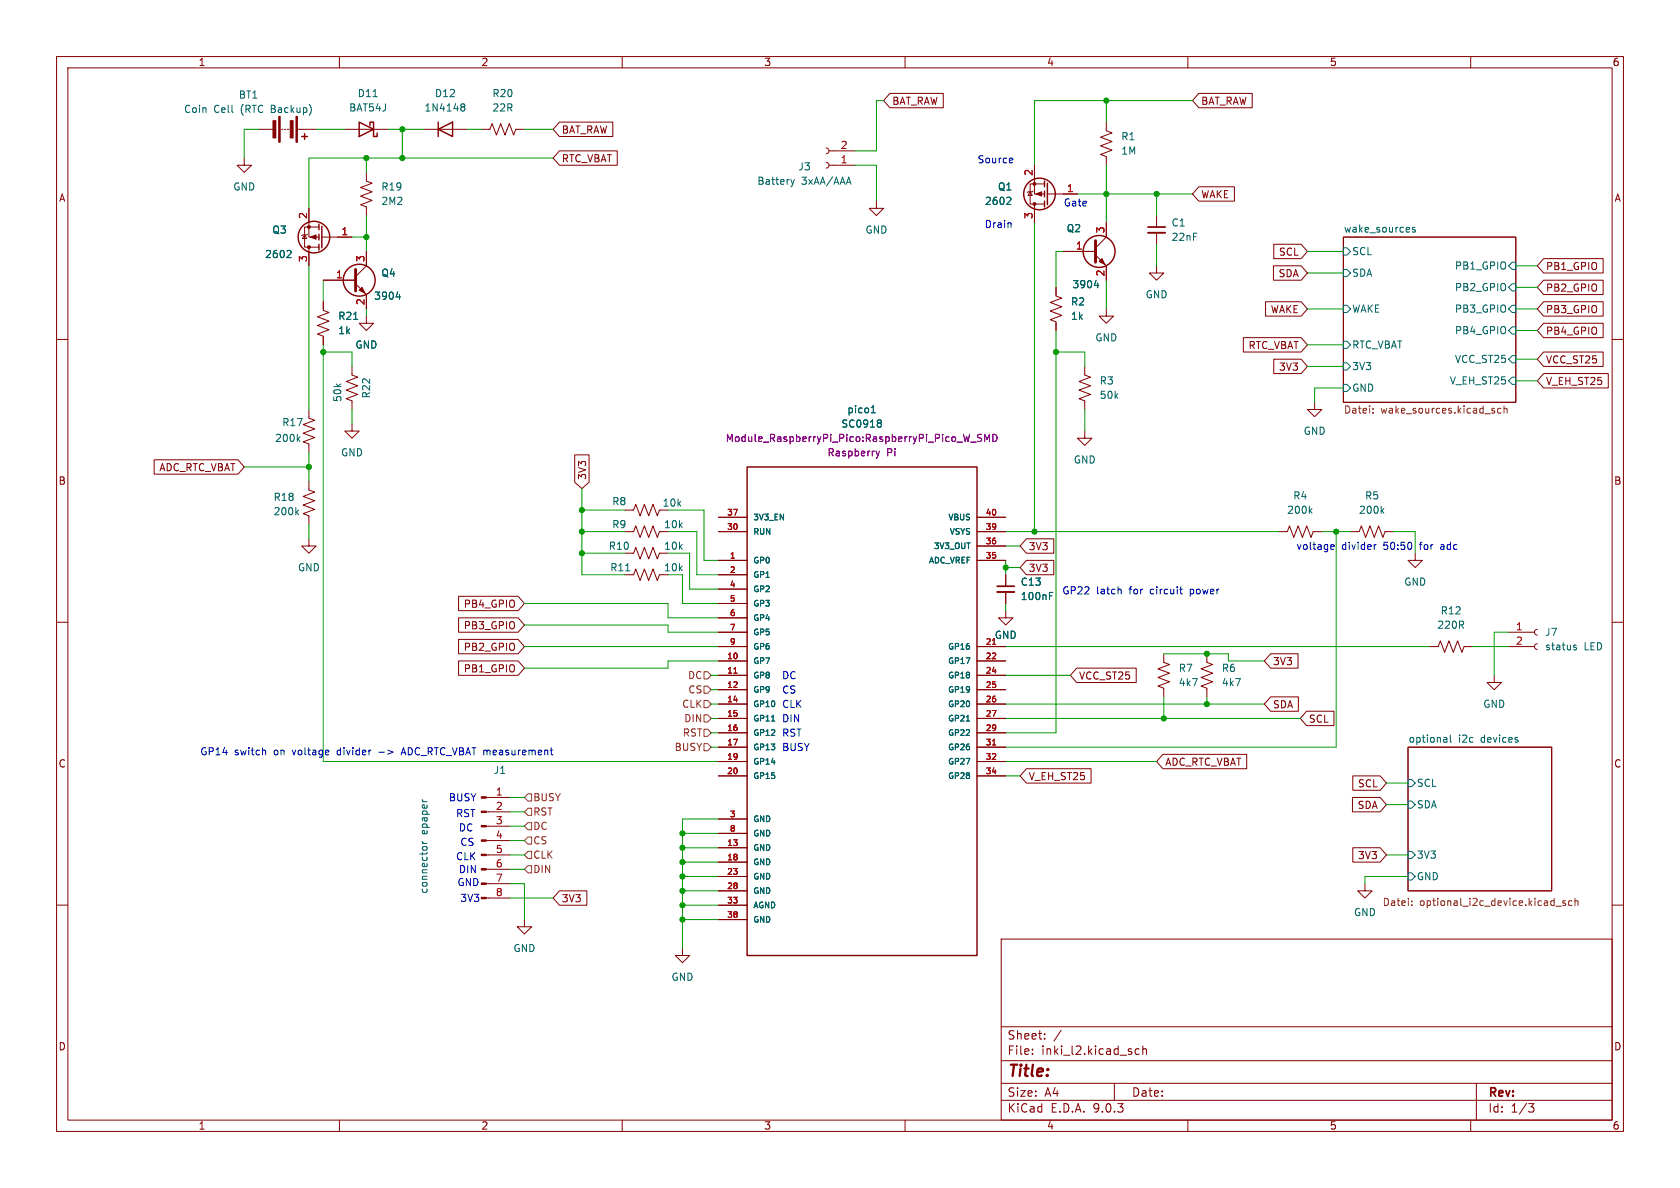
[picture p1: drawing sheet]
<svg xmlns="http://www.w3.org/2000/svg" width="297mm" height="210mm" viewBox="0 0 297 210" stroke-linecap="round" stroke-linejoin="round" font-family="sans-serif">
<g fill="none" stroke="#840000" stroke-width=".18">
<path d="M10 10h277v190h-277zM12 12h273v186h-273zM60 10v2M110 10v2M157.3 16.5h9.5v2.6h-9.5l-1.1-1.3zM160 10v2M210 10v2M211.9 16.5h9.5v2.6h-9.5l-1.1-1.3zM260 10v2M43.2 27.9v1.3h1.2l-1.2 1.3-1.3-1.3h1.3M45.7 22.9h2.6M49.8 22.9h.2"/>
<path d="M50.3 22.9h.2M50.8 22.9h.3M52.6 22.9h3.3M54.6 36.8v5.1h1.8M61 22.9h7.6M64.8 30.5v1.5l1 .4-2 .7 2 .8-2 .8 2 .7-2 .8 1 .4v1.5M74.9 22.9h7.6M85.1 22.9h1.5l.4-1.1 .8 2.1 .7-2.1 .8 2.1 .7-2.1 .8 2.1 .4-1h1.5M98.9 26.7h10.2v2.5h-10.2l-1.1-1.3zM98.9 21.6h9.4v2.5h-9.4l-1.1-1.2zM146 28.7l.4 .2 .2 .3-.2 .4-.4 .1M146 26.2l.4 .1 .2 .4-.2 .3-.4 .2"/>
<path d="M146.6 29.2h4.5M146.6 26.7h4.5M154.9 35.6v1.2h1.3l-1.3 1.3-1.2-1.3h1.2M182.1 33.9l.4 .6h-.8zM182.6 33.8l-.1 .1h-.8l-.1 .1M182.9 29.2v5.1h1.8M182.9 36.1v3.3M184.7 32.5h-2.6v3.6h2.6M185.2 34.3h5.3M195.6 21.6v1.5l1 .4-2 .8 2 .7-2 .8 2 .7-2 .8 1 .4v1.5M195.6 39.4v2.5l-1.9 1.9M204.5 38.1v2"/>
<path d="M211.9 33h6.3v2.6h-6.3l-1.1-1.3zM53.8 41.5l.4 .7h-.7zM54.4 41.4l-.2 .1h-.7l-.2 .2M54.6 43.7v3.3M56.4 40.1h-2.6v3.6h2.6M56.9 41.9h5.3M57.1 53.3v1.6l1.1 .3-2.1 .8 2.1 .8-2.1 .7 2.1 .8-2.1 .8 1 .3v1.6M57.1 49.5h5.8M62.9 50.2l1.9 1.9v2.5M64.8 55.9v1.3h1.2l-1.2 1.2-1.3-1.2h1.3M64.8 44.5v2.5l-1.9 1.9M186.7 50.8v1.5l1 .4-2 .8 2 .7-2 .8 2 .8-2 .7 1 .4v1.5"/>
<path d="M188 44.5h5.7M193.7 45.1l1.9 1.9v2.5M195.6 54.6v1.3h1.2l-1.2 1.3-1.3-1.3h1.3M204.5 47v1.3h1.2l-1.2 1.2-1.3-1.2h1.3M204.5 41.1v2.1M219.8 59.7h10.2l1.1 1.3-1.1 1.2h-10.2zM223.7 53.3h6.3l1.1 1.3-1.1 1.3h-6.3zM225.1 47h4.9l1.1 1.3-1.1 1.2h-4.9zM225.2 43.2h4.8l1.1 1.3-1.1 1.2h-4.8zM237.5 41.9h30.5v29.2h-30.5zM272.9 53.3h10.5v2.6h-10.5l-1.1-1.3zM272.9 49.5h10.5v2.6h-10.5l-1.1-1.3z"/>
<path d="M272.9 57.1h10.5v2.6h-10.5l-1.1-1.3zM272.9 45.7h10.5v2.6h-10.5l-1.1-1.3zM10 60h2M54.6 72.4v1.5l1 .4-2 .8 2 .7-2 .8 2 .7-2 .8 1 .4v1.5M62.2 64.8v1.5l1 .4-2 .7 2 .8-2 .8 2 .7-2 .8 1 .4v1.5M62.2 74.9v1.3h1.3l-1.3 1.3-1.2-1.3h1.2M191.8 64.8v1.5l1 .4-2 .7 2 .8-2 .8 2 .7-2 .8 1 .4v1.5M191.8 76.2v1.3h1.2l-1.2 1.2-1.3-1.2h1.3M225.2 63.5h4.8l1.1 1.3-1.1 1.2h-4.8zM232.4 71.1v1.3h1.3l-1.3 1.3-1.3-1.3h1.3M272.9 62.2h10.5v2.6h-10.5l-1.1-1.3zM272.9 66h11.4v2.6h-11.4l-1.1-1.3z"/>
<path d="M285 60h2M27.2 81.3h14.9l1.1 1.3-1.1 1.2h-14.9zM54.6 85.1v1.5l1 .4-2 .8 2 .7-2 .8 2 .7-2 .8 1 .4v1.5M54.6 95.3v1.2h1.3l-1.3 1.3-1.3-1.3h1.3M101.6 80.4h2.5v4.8l-1.2 1.2-1.3-1.2zM110.5 94h1.5l.4-1 .8 2 .7-2 .8 2 .7-2 .8 2 .4-1h1.5M110.5 90.2h1.5l.4-1 .8 2 .7-2 .8 2 .7-2 .8 2 .4-1h.2M110.5 97.8h1.5l.4-1 .8 2 .7-2 .8 2 .7-2 .8 2 .4-1h1.5M127 94h5.1M127 91.4h5.1M127 99.1h5.1M172.7 94h5.1"/>
<path d="M172.7 91.4h5.1M172.7 99.1h5.1M172.7 96.5h5.1M181.5 99.1h4.8v2.5h-4.8l-1.2-1.3zM181.5 95.2h4.8v2.6h-4.8l-1.2-1.3zM226.1 94h1.5l.4-1 .7 2 .8-2 .8 2 .7-2 .8 2 .4-1h1.5M238.8 94h1.5l.4-1 .7 2 .8-2 .8 2 .7-2 .8 2 .4-1h1.5M250.2 97.8v1.3h1.3l-1.3 1.2-1.3-1.2h1.3M10 110h2M81.1 105.4h10.5l1.1 1.3-1.1 1.3h-10.5zM81.1 113h10.5l1.1 1.3-1.1 1.3h-10.5zM81.1 109.2h10.5l1.1 1.3-1.1 1.3h-10.5z"/>
<path d="M81.1 116.8h10.5l1.1 1.3-1.1 1.3h-10.5zM110.5 101.6h1.5l.4-1 .8 2 .7-2 .8 2 .7-2 .8 2 .4-1h1.5M127 101.6h5.1M127 104.1h5.1M127 106.7h5.1M127 109.2h5.1M127 111.8h5.1M127 114.3h5.1M127 116.8h5.1M127 119.4h5.1M172.7 114.3h5.1M172.7 116.8h5.1"/>
<path d="M172.7 119.4h5.1M177.8 108v1.2h1.3l-1.3 1.3-1.3-1.3h1.3M177.8 101.6v2M177.8 104.6v2.1M190.3 118.1h10.6v2.6h-10.6l-1.1-1.3zM205.7 115.6v1.5l1.1 .4-2.1 .7 2.1 .8-2.1 .8 2.1 .7-2.1 .8 1 .4v1.5M213.4 115.6v1.5l1 .4-2.1 .7 2.1 .8-2.1 .8 2.1 .7-2.1 .8 1.1 .4v1.5M224.6 115.6h4.9v2.5h-4.9l-1.1-1.3zM252.7 114.3h1.6l.3-1 .8 2 .8-2 .7 2 .8-2 .7 2 .4-1h1.5M264.2 119.4v1.3h1.2l-1.2 1.2-1.3-1.2h1.3M266.7 111.8h4.6M266.7 114.3h4.6"/>
<path d="M271.8 111.3l-.4 .1-.1 .4 .1 .3 .4 .2M271.8 113.8l-.4 .1-.1 .4 .1 .4 .4 .1M285 110h2M127 121.9h5.1M127 124.5h5.1M127 127h5.1M127 129.5h5.1M127 132.1h5.1M127 134.6h5.1M127 137.2h5.1M172.7 121.9h5.1M172.7 124.5h5.1"/>
<path d="M172.7 127h5.1M172.7 129.5h5.1M172.7 132.1h5.1M172.7 134.6h5.1M172.7 137.2h5.1M181.5 135.9h11.4v2.5h-11.4l-1.2-1.2zM205.6 133.3h14.8v2.6h-14.8l-1.1-1.3zM224.6 123.2h4.9v2.5h-4.9l-1.1-1.2zM231 125.7h4.8v2.6h-4.8l-1.1-1.3zM239.2 137.2h4.8l1.1 1.2-1.1 1.3h-4.8zM248.9 132.1h25.4v25.4h-25.4zM86 141h4.2"/>
<path d="M86 143.5h4.2M86 146.1h4.2M86 148.6h4.2M86 151.1h4.2M86 153.7h4.2M86 156.2h4.2M86 158.8h4.2M98.9 157.5h4.8v2.5h-4.8l-1.1-1.2zM127 144.8h5.1M127 147.3h5.1M127 149.9h5.1M127 152.4h5.1"/>
<path d="M127 154.9h5.1M127 157.5h5.1M239.1 141h4.9l1.1 1.2-1.1 1.3h-4.9zM239.2 149.9h4.8l1.1 1.2-1.1 1.3h-4.8zM241.3 156.2v1.3h1.3l-1.3 1.3-1.3-1.3h1.3M10 160h2M92.7 162.6v1.2h1.3l-1.3 1.3-1.3-1.3h1.3M120.6 167.6v1.3h1.3l-1.3 1.3-1.2-1.3h1.2M127 160h5.1M127 162.6h5.1M177 166h108v32h-108zM285 160h2"/>
<path d="M60 198v2M110 198v2M160 198v2M177 194.5h108M177 191.5h108M177 187.5h108M177 181.5h108M182.5 186.3v.1M182.5 185.5v.1M184.7 183.6v.1M184.7 182.8v.1M187.6 182.1l-1.3 2"/>
<path d="M197 191.5v3M201.4 185.5l-.4-.1-.3 .3v.4l.1 .2h.6M202 185.5l.2-.1 .4 .1 .1 .9M202 184.9v1.5M210 198v2M260 198v2M261 191.5v6.5M270.2 195.1h1l-.5 .6 .4 .1 .1 .5-.3 .3h-.4"/>
</g>
<g fill="none" stroke="#006464" stroke-width=".18">
<path d="M66 17.1h.7M81.6 18.8l.1 .1M81.6 18.4h.3l.2 .1 .1 .2-.3 .2M81.7 18.9h.2M81.7 18.9l-.1 .1M81.9 18.9l.3 .2-.1 .4-.2 .1h-.3M139.8 31.7l.3 .9M140.1 32.6l-.2 .3M140.4 31.7l-.3 .9M178.5 34.9l.2 .2v.3l-.8 .7h.8M51.2 44.3l.3 .2-.1 .3-.7 .7h.8M62.5 56.5h.7"/>
<path d="M70 52.5h.8M70.6 52.1v.8M193.5 50.4h.8M194.1 50v.9M237.5 43.8h.6l.7 .7-.7 .6h-.6zM237.5 47.6h.6l.7 .7-.7 .6h-.6zM237.5 54h.6l.7 .6-.7 .6h-.6zM250.2 40.2h-.3l-.2 .2v.2l.5 .1v.3h-.5M267.3 46.4h.7v1.2h-.7l-.6-.6zM267.3 50.2h.7v1.2h-.7l-.6-.6zM267.3 54h.7v1.2h-.7l-.6-.6zM267.3 57.8h.7v1.3h-.7l-.6-.7z"/>
<path d="M52.7 77.6l.3 .4M53 77.2l-.4 .5M154 73h.8M154.2 72l.2-.3v1.3M155.6 74.2l.2 .3-.2 .3 .2 .2v.3l-.2 .2M237.5 67.9h.6l.7 .7-.7 .6h-.6zM237.5 60.3h.6l.7 .7-.7 .6h-.6zM237.5 64.1h.6l.7 .7-.7 .6h-.6zM267.3 62.9h.7v1.2h-.7l-.6-.6zM267.3 66.7h.7v1.2h-.7l-.6-.6zM52.4 90.5l.4 .5M52.8 90.2l-.5 .4"/>
<path d="M231.6 90.3l.4 .4M232 89.9l-.5 .5M244.3 90.3l.4 .4M244.7 89.9l-.5 .5M110.6 100.9h.7M185.5 105.3h.5M185.5 104.7h.6M278.2 114.4l.5 .2v.2l-.4 .1M278.2 114.1h.5M136.4 127.5h.6M170.8 127.5h.6M248.9 137.8h.7l.6 .6-.6 .7h-.7z"/>
<path d="M255.6 130.4l.2 .1v.7M255.8 131.1l-.4 .1M255.8 130.7h-.4M256.4 129.9v1.1l.2 .2M74.7 149.1h.8M74.7 148.7l.2 .4M74.7 141.4v.1M74.7 149.8l.2-.2 .5 .2M248.9 141.6h.7l.6 .6-.6 .7h-.7zM248.9 154.3h.7l.6 .6-.6 .7h-.7zM248.9 150.5h.7l.6 .6-.6 .7h-.7z"/>
</g>
<g fill="none" stroke="#725600" stroke-width=".18">
<path d="M242.7 72.9v.1M242.7 72.2v.2M265.3 72.2h-.3l-.3 .2 .2 .6h.4M265.9 72.3l.2-.1h.3v.8M265.9 71.8v1.2M124.5 118.7h.6l.6 .7-.6 .6h-.6zM124.5 126.4h.6l.6 .6-.6 .6h-.6zM124.5 123.8h.6l.6 .7-.6 .6h-.6zM124.5 131.4h.6l.6 .7-.6 .6h-.6zM124.5 128.9h.6l.6 .6-.6 .7h-.6zM124.5 121.3h.6l.6 .6-.6 .7h-.6zM93.3 142.9h.7v1.2h-.7l-.6-.6z"/>
<path d="M93.3 153h.7v1.3h-.7l-.6-.6zM93.3 145.4h.7v1.3h-.7l-.6-.6zM93.3 148h.7v1.2h-.7l-.6-.6zM93.3 150.5h.7v1.3h-.7l-.6-.7zM93.3 140.3h.7v1.3h-.7l-.6-.6zM249.6 160v.1M249.6 159.3v.1M276.7 159.3l-.3-.1-.1 .2v.2l.4 .1v.3h-.4M277.9 159.3l-.4-.1-.2 .3 .1 .5h.5M278.4 159.3l.2-.1 .3 .1 .1 .8M278.4 158.8v1.3M275 160.2h1"/>
</g>
<path d="M202.9 40.1h3.1M176.3 103.6h3" fill="none" stroke="#840000" stroke-width=".3"/>
<path d="M202.9 41.1h3.1M176.3 104.6h3" fill="none" stroke="#840000" stroke-width=".33"/>
<g fill="none" stroke="#840000" stroke-width=".25">
<path d="M53.3 24.1h1.1M53.8 23.6v1M56.4 39.6v1M63.5 21.6l2.5 1.3-2.5 1.2zM65.4 22.2v-.6h.6v2.5h.7v-.6M77.5 22.9l2.5-1.3v2.5zM77.5 21.6v2.5M184.7 32v1M184.7 33.8v1M184.7 35.6v1M185.2 32.4v3.8M56.4 41.4v1"/>
<path d="M56.4 43.2v1M56.9 40v3.8M132.1 82.6h40.6v86.3h-40.6z"/>
<circle cx="183.8" cy="34.3" r="2.79"/>
<circle cx="55.5" cy="41.9" r="2.79"/>
<circle cx="63.5" cy="49.5" r="2.82"/>
<circle cx="194.3" cy="44.4" r="2.82"/>
</g>
<path d="M129.7 119h.6M175.5 113.9h.5M175.5 131.7h.5" fill="none" stroke="#a90000" stroke-width=".18"/>
<path d="M154.9 79.7l.3 .9M155.5 79.7l-.3 .9M171.6 78.2h1M173.5 76.8h-.4l-.2 .1v.4l.5 .2 .1 .3-.2 .2h-.5M174.1 78v-1.2l.4 .9 .4-.9v1.2M175.5 76.8a.64 .64 0 0 1 .8 .6 .64 .64 0 0 1-.8 .6zM155.2 80.6l-.3 .4" fill="none" stroke="#840084" stroke-width=".18"/>
<path d="M62.9 47.6v3.8M193.7 42.5v3.9" fill="none" stroke="#840000" stroke-width=".51"/>
<g fill="#840000" stroke="#840000" stroke-width=".18">
<path d="M64 50.8l.5 1-1-.5z"/>
<path d="M85.1 140.8h.9v.3h-.9z"/>
<path d="M85.1 143.4h.9v.2h-.9z"/>
<path d="M85.1 145.9h.9v.3h-.9z"/>
<path d="M85.1 148.5h.9v.2h-.9z"/>
<path d="M85.1 151h.9v.3h-.9z"/>
<path d="M85.1 153.5h.9v.3h-.9z"/>
<path d="M85.1 156.1h.9v.2h-.9z"/>
<path d="M85.1 158.6h.9v.3h-.9z"/>
<path d="M194.3 46.2l.5-.5 .5 1z"/>
<path d="M183.1 34.3l1-.4v.8z"/>
<path d="M52.3 20.6h.3v4.5h-.3z"/>
<path d="M49.3 20.6h.2v4.5h-.2z"/>
<path d="M51.3 21.3h.5v3.1h-.5z"/>
<path d="M48.3 21.3h.5v3.1h-.5z"/>
<path d="M54.9 41.9l1-.4v.8z"/>
<circle cx="182.9" cy="36.1" r=".25"/>
<circle cx="182.9" cy="32.5" r=".25"/>
<circle cx="54.6" cy="43.7" r=".25"/>
<circle cx="54.6" cy="40.1" r=".25"/>
</g>
<g fill="none" stroke="#009600" stroke-width=".18">
<path d="M156.2 17.8h-1.3v8.9h-3.8M195.6 17.8v3.8M210.8 17.8h-27.9v11.4M45.7 22.9h-2.5v5M55.9 22.9h5.1M64.8 27.9v2.6M64.8 38.1v6.4M68.6 22.9h6.3M71.1 22.9v5M82.5 22.9h2.6M92.7 22.9h5.1M97.8 27.9h-43.2v8.9"/>
<path d="M151.1 29.2h3.8v6.4M182.9 39.4v54.6M190.5 34.3h20.3M195.6 29.2v10.2M204.5 34.3v3.8M54.6 47v25.4M57.1 49.5v3.8M62.2 41.9h2.6M64.8 54.6v1.3M186.7 58.4v71.1h-8.9M188 44.5h-1.3v6.3M195.6 49.5v5.1"/>
<path d="M204.5 43.2v3.8M231.1 44.5h6.4M231.1 54.6h6.4M231.1 48.3h6.4M268 54.6h3.8M268 50.8h3.8M268 47h3.8M268 58.4h3.8M57.1 62.2h5.1v2.6M57.1 61v73.6h69.9M62.2 72.4v2.5M186.7 62.2h5.1v2.6"/>
<path d="M191.8 72.4v3.8M231.1 61h6.4M231.1 64.8h6.4M237.5 68.6h-5.1v2.5M268 63.5h3.8M268 67.3h3.8M43.2 82.6h11.4M54.6 80v5.1M54.6 92.7v2.6M102.9 94h7.6M102.9 90.2h7.6M102.9 97.8h7.6"/>
<path d="M102.9 86.4v15.2h7.6M118.1 94h5.1v7.6h3.8M118.1 90.2h6.4v8.9h2.5M118.1 97.8h3.8v6.3h5.1M177.8 94h48.3M177.8 99.1v2.5M177.8 96.5h2.5M233.7 94h5.1M236.2 94v38.1h-58.4M246.4 94h3.8v3.8M92.7 110.5h25.4v1.3h8.9M92.7 106.7h25.4v2.5h8.9"/>
<path d="M92.7 114.3h34.3M120.6 101.6v5.1h6.4M125.7 119.4h1.3M127 116.8h-8.9v1.3h-25.4M177.8 119.4h11.4M177.8 106.7v1.3M177.8 114.3h74.9M177.8 100.3h2.5M205.7 115.6h11.5v1.2h6.3M260.3 114.3h6.4M266.7 111.8h-2.5v7.6M125.7 129.5h1.3"/>
<path d="M125.7 121.9h1.3M125.7 124.5h1.3M125.7 132.1h1.3M125.7 127h1.3M177.8 124.5h45.7M177.8 127h52.1M177.8 134.6h26.7M177.8 137.2h2.5M205.7 123.2v3.8M213.4 123.2v1.3M245.1 138.4h3.8M90.2 153.7h2.5"/>
<path d="M90.2 148.6h2.5M90.2 151.1h2.5M90.2 156.2h2.5v6.4M90.2 141h2.5M90.2 146.1h2.5M90.2 158.8h7.6M90.2 143.5h2.5M120.6 154.9h6.4M120.6 152.4h6.4M120.6 149.9h6.4M120.6 157.5h6.4M120.6 147.3h6.4"/>
<path d="M127 144.8h-6.4v22.8M245.1 151.1h3.8M245.1 142.2h3.8M248.9 154.9h-7.6v1.3M120.6 162.6h6.4M120.6 160h6.4"/>
</g>
<g fill="none" stroke="#0000c2" stroke-width=".18">
<path d="M178.7 39.4v.8M178.9 27.9l.1 .4-.6 .1M179 28.7l-.1 .1M235.3 97.1h.5M235.3 96.3h.4l.2 .3-.6 .1M243.3 96.3l-.3 .1M198 104.1l.2 .2v.7M208.5 104.1h.5M208.8 104.9l.2 .1M46.8 132.6l.2 .2v.6M67 133h.9M71 133.1h.6"/>
<path d="M71.3 132.2l-.4 1.2"/>
</g>
<g fill="#009600" stroke="#009600" stroke-width=".18">
<circle cx="195.6" cy="17.8" r=".46"/>
<circle cx="186.7" cy="62.2" r=".46"/>
<circle cx="195.6" cy="34.3" r=".46"/>
<circle cx="204.5" cy="34.3" r=".46"/>
<circle cx="213.4" cy="124.5" r=".46"/>
<circle cx="205.7" cy="127" r=".46"/>
<circle cx="182.9" cy="94" r=".46"/>
<circle cx="177.8" cy="100.3" r=".46"/>
<circle cx="213.4" cy="115.6" r=".46"/>
<circle cx="236.2" cy="94" r=".46"/>
<circle cx="120.6" cy="152.4" r=".46"/>
<circle cx="120.6" cy="147.3" r=".46"/>
<circle cx="120.6" cy="149.9" r=".46"/>
<circle cx="120.6" cy="160" r=".46"/>
<circle cx="120.6" cy="162.6" r=".46"/>
<circle cx="120.6" cy="157.5" r=".46"/>
<circle cx="54.6" cy="82.6" r=".46"/>
<circle cx="120.6" cy="154.9" r=".46"/>
<circle cx="102.9" cy="90.2" r=".46"/>
<circle cx="102.9" cy="94" r=".46"/>
<circle cx="102.9" cy="97.8" r=".46"/>
<circle cx="57.1" cy="62.2" r=".46"/>
<circle cx="71.1" cy="22.9" r=".46"/>
<circle cx="64.8" cy="41.9" r=".46"/>
<circle cx="71.1" cy="27.9" r=".46"/>
<circle cx="64.8" cy="27.9" r=".46"/>
</g>
<text font-size="2.8" fill="#840000" x="178" y="190.9">Title:</text>
<g font-size="2.1" fill="#840000">
<text x="178" y="184">Sheet:</text>
<text x="178" y="186.7">File:</text>
<text x="184.1" y="186.7">inki_l2.kicad_sch</text>
<text x="178" y="196.9">KiCad</text>
<text x="178" y="194.1">Size:</text>
<text x="184.7" y="194.1">A4</text>
<text x="185.7" y="196.9">E.D.A.</text>
<text x="193.3" y="196.9">9.0.3</text>
<text x="200" y="194.1">Date:</text>
<text x="263" y="194.3">Rev:</text>
<text x="263" y="196.9">Id:</text>
<text x="267.1" y="196.9">1/3</text>
</g>
<g font-size="1.8" fill="#840000">
<text x="35" y="11.9">1</text>
<text x="85" y="11.9">2</text>
<text x="135" y="11.9">3</text>
<text x="185" y="11.9">4</text>
<text x="235" y="11.9">5</text>
<text x="285" y="11.9">6</text>
<text x="99.2" y="23.8">BAT_RAW</text>
<text x="157.6" y="18.7">BAT_RAW</text>
<text x="212.2" y="18.7">BAT_RAW</text>
<text x="99.2" y="28.9">RTC_VBAT</text>
<text x="10.3" y="35.9">A</text>
<text x="212.2" y="35.2">WAKE</text>
<text x="285.3" y="35.9">A</text>
<text x="226" y="45.4">SCL</text>
<text x="273.2" y="47.9">PB1_GPIO</text>
<text x="225.9" y="49.2">SDA</text>
<text x="273.2" y="51.8">PB2_GPIO</text>
<text x="224.5" y="55.6">WAKE</text>
<text x="273.2" y="55.6">PB3_GPIO</text>
<text x="273.2" y="59.4">PB4_GPIO</text>
<text x="220.6" y="61.9">RTC_VBAT</text>
<text x="226" y="65.7">3V3</text>
<text x="273.2" y="64.5">VCC_ST25</text>
<text x="273.2" y="68.3">V_EH_ST25</text>
<text x="28.1" y="83.5">ADC_RTC_VBAT</text>
<text x="10.3" y="85.9">B</text>
<text x="103.8" y="84.9" transform="rotate(-90 103.8 84.9)">3V3</text>
<text x="285.3" y="85.9">B</text>
<text x="181.8" y="101.3">3V3</text>
<text x="181.8" y="97.5">3V3</text>
<text x="81.9" y="107.6">PB4_GPIO</text>
<text x="81.9" y="111.4">PB3_GPIO</text>
<text x="81.9" y="115.3">PB2_GPIO</text>
<text x="81.9" y="119.1">PB1_GPIO</text>
<text x="224.9" y="117.8">3V3</text>
<text x="190.7" y="120.3">VCC_ST25</text>
<text x="224.9" y="125.4">SDA</text>
<text x="231.3" y="128">SCL</text>
<text x="10.3" y="135.9">C</text>
<text x="205.9" y="135.6">ADC_RTC_VBAT</text>
<text x="285.3" y="135.9">C</text>
<text x="181.8" y="138.1">V_EH_ST25</text>
<text x="239.9" y="143.2">SDA</text>
<text x="240" y="139.4">SCL</text>
<text x="240" y="152.1">3V3</text>
<text x="99.2" y="159.7">3V3</text>
<text x="10.3" y="185.9">D</text>
<text x="285.3" y="185.9">D</text>
<text x="35" y="199.9">1</text>
<text x="85" y="199.9">2</text>
<text x="135" y="199.9">3</text>
<text x="185" y="199.9">4</text>
<text x="235" y="199.9">5</text>
<text x="285" y="199.9">6</text>
</g>
<g font-size="1.8" fill="#006464">
<text x="42.1" y="17.6">BT1</text>
<text x="63.1" y="17.4">D11</text>
<text x="76.8" y="17.4">D12</text>
<text x="87" y="17.4">R20</text>
<text x="32.4" y="20.2">Coin</text>
<text x="37.8" y="20.2">Cell</text>
<text x="42.6" y="20.2">(RTC</text>
<text x="48.2" y="20.2">Backup)</text>
<text x="61.6" y="19.9">BAT54J</text>
<text x="74.9" y="19.9">1N4148</text>
<text x="87" y="19.9">22R</text>
<text x="198.1" y="25">R1</text>
<text x="198.1" y="27.5">1M</text>
<text x="41.1" y="33.9">GND</text>
<text x="67.3" y="33.9">R19</text>
<text x="133.8" y="32.9">Battery</text>
<text x="141" y="30.3">J3</text>
<text x="141.7" y="32.9">3xAA/AAA</text>
<text x="176.3" y="33.9">Q1</text>
<text x="48" y="41.5">Q3</text>
<text x="67.3" y="36.4">2M2</text>
<text x="152.9" y="41.5">GND</text>
<text x="174" y="36.4">2602</text>
<text x="188.5" y="41.2">Q2</text>
<text x="207" y="40.2">C1</text>
<text x="237.5" y="41.2">wake_sources</text>
<text x="46.8" y="45.8">2602</text>
<text x="207" y="42.8">22nF</text>
<text x="239" y="45.3">SCL</text>
<text x="257.1" y="47.9">PB1_GPIO</text>
<text x="66" y="53.2">3904</text>
<text x="67.3" y="49.1">Q4</text>
<text x="189.5" y="51.2">3904</text>
<text x="202.4" y="52.9">GND</text>
<text x="239" y="49.1">SDA</text>
<text x="257.1" y="51.7">PB2_GPIO</text>
<text x="59.7" y="56.7">R21</text>
<text x="59.7" y="59.3">1k</text>
<text x="189.2" y="54.2">R2</text>
<text x="189.2" y="56.7">1k</text>
<text x="239" y="55.5">WAKE</text>
<text x="257.1" y="55.5">PB3_GPIO</text>
<text x="257.1" y="59.3">PB4_GPIO</text>
<text x="62.7" y="61.8">GND</text>
<text x="193.5" y="60.6">GND</text>
<text x="239" y="61.8">RTC_VBAT</text>
<text x="239" y="65.6">3V3</text>
<text x="257.1" y="64.4">VCC_ST25</text>
<text x="60.6" y="71.2" transform="rotate(-90 60.6 71.2)">50k</text>
<text x="65.6" y="70.5" transform="rotate(-90 65.6 70.5)">R22</text>
<text x="194.3" y="68.2">R3</text>
<text x="194.3" y="70.7">50k</text>
<text x="239" y="69.4">GND</text>
<text x="256.2" y="68.2">V_EH_ST25</text>
<text x="49.8" y="75.5">R17</text>
<text x="148.6" y="75.8">SC0918</text>
<text x="149.7" y="73.3">pico1</text>
<text x="230.4" y="77.1">GND</text>
<text x="48.5" y="78.3">200k</text>
<text x="60.2" y="80.9">GND</text>
<text x="189.7" y="82.1">GND</text>
<text x="48.3" y="88.7">R18</text>
<text x="108.1" y="89.5">R8</text>
<text x="117" y="89.8">10k</text>
<text x="228.5" y="88.5">R4</text>
<text x="241.2" y="88.5">R5</text>
<text x="48.3" y="91.3">200k</text>
<text x="108.1" y="93.6">R9</text>
<text x="117.3" y="93.6">10k</text>
<text x="227.4" y="91">200k</text>
<text x="240.1" y="91">200k</text>
<text x="52.6" y="101.2">GND</text>
<text x="107.5" y="97.4">R10</text>
<text x="107.8" y="101.2">R11</text>
<text x="117.3" y="97.4">10k</text>
<text x="180.3" y="106.3">100nF</text>
<text x="180.3" y="103.7">C13</text>
<text x="248.2" y="103.7">GND</text>
<text x="175.8" y="113.1">GND</text>
<text x="254" y="111.4">220R</text>
<text x="254.6" y="108.8">R12</text>
<text x="273.1" y="112.6">J7</text>
<text x="208.3" y="119">R7</text>
<text x="215.9" y="119">R6</text>
<text x="273.1" y="115.2">status</text>
<text x="280" y="115.2">LED</text>
<text x="208.3" y="121.5">4k7</text>
<text x="215.9" y="121.5">4k7</text>
<text x="262.1" y="125.3">GND</text>
<text x="248.9" y="131.4">optional</text>
<text x="257.8" y="131.4">i2c</text>
<text x="261.9" y="131.4">devices</text>
<text x="87.2" y="137">J1</text>
<text x="250.4" y="139.3">SCL</text>
<text x="250.4" y="143.1">SDA</text>
<text x="75.8" y="147.5" transform="rotate(-90 75.8 147.5)">epaper</text>
<text x="250.4" y="155.8">GND</text>
<text x="250.4" y="152">3V3</text>
<text x="75.8" y="158.1" transform="rotate(-90 75.8 158.1)">connector</text>
<text x="239.3" y="162.2">GND</text>
<text x="90.7" y="168.5">GND</text>
<text x="118.6" y="173.6">GND</text>
</g>
<g font-size="1.8" fill="#a90000">
<text x="148.5" y="29">1</text>
<text x="148.5" y="26.4">2</text>
<text x="182.6" y="31.2" transform="rotate(-90 182.6 31.2)">2</text>
<text x="188.5" y="34">1</text>
<text x="54.4" y="38.8" transform="rotate(-90 54.4 38.8)">2</text>
<text x="60.3" y="41.7">1</text>
<text x="182.6" y="38.8" transform="rotate(-90 182.6 38.8)">3</text>
<text x="195.3" y="41.3" transform="rotate(-90 195.3 41.3)">3</text>
<text x="54.4" y="46.4" transform="rotate(-90 54.4 46.4)">3</text>
<text x="64.5" y="46.4" transform="rotate(-90 64.5 46.4)">3</text>
<text x="190.1" y="44.2">1</text>
<text x="59.3" y="49.3">1</text>
<text x="195.3" y="49" transform="rotate(-90 195.3 49)">2</text>
<text x="64.5" y="54" transform="rotate(-90 64.5 54)">2</text>
<text x="267.9" y="111.5">1</text>
<text x="267.9" y="114">2</text>
<text x="87.6" y="140.7">1</text>
<text x="87.6" y="143.3">2</text>
<text x="87.6" y="145.8">3</text>
<text x="87.6" y="148.3">4</text>
<text x="87.6" y="150.9">5</text>
<text x="87.6" y="153.4">6</text>
<text x="87.6" y="156">7</text>
<text x="87.6" y="158.5">8</text>
</g>
<g font-size="1.8" fill="#0000c2">
<text x="172.7" y="29">Source</text>
<text x="174" y="40.4">Drain</text>
<text x="188" y="36.6">Gate</text>
<text x="229.1" y="97.3">voltage</text>
<text x="237.2" y="97.3">divider</text>
<text x="244.7" y="97.3">50:50</text>
<text x="251.3" y="97.3">for</text>
<text x="255.1" y="97.3">adc</text>
<text x="187.7" y="105.2">GP22</text>
<text x="193.8" y="105.2">latch</text>
<text x="199.8" y="105.2">for</text>
<text x="203.6" y="105.2">circuit</text>
<text x="210.8" y="105.2">power</text>
<text x="138.2" y="125.2">CLK</text>
<text x="138.2" y="122.7">CS</text>
<text x="138.2" y="120.1">DC</text>
<text x="138.2" y="130.3">RST</text>
<text x="138.2" y="127.8">DIN</text>
<text x="35.3" y="133.6">GP14</text>
<text x="41.4" y="133.6">switch</text>
<text x="48.5" y="133.6">on</text>
<text x="52" y="133.6">voltage</text>
<text x="60.1" y="133.6">divider</text>
<text x="67.6" y="133.6">-&gt;</text>
<text x="71.9" y="133.6">ADC_RTC_VBAT measurement</text>
<text x="138.2" y="132.8">BUSY</text>
<text x="79.2" y="141.7">BUSY</text>
<text x="80.5" y="144.5">RST</text>
<text x="81" y="147.1">DC</text>
<text x="81.3" y="149.6">CS</text>
<text x="80.5" y="152.2">CLK</text>
<text x="81" y="154.4">DIN</text>
<text x="80.8" y="156.7">GND</text>
<text x="81.3" y="159.5">3V3</text>
</g>
<g font-size="1.8" fill="#725600">
<text x="237.5" y="73.4">Datei:</text>
<text x="244.1" y="73.4">wake_sources.kicad_sch</text>
<text x="120.5" y="125.3">CLK</text>
<text x="121.5" y="120.2">DC</text>
<text x="121.6" y="122.8">CS</text>
<text x="120.6" y="130.4">RST</text>
<text x="120.9" y="127.9">DIN</text>
<text x="119.2" y="132.9">BUSY</text>
<text x="94.2" y="141.8">BUSY</text>
<text x="94.2" y="144.4">RST</text>
<text x="94.2" y="146.9">DC</text>
<text x="94.2" y="149.5">CS</text>
<text x="94.2" y="154.5">DIN</text>
<text x="94.2" y="152">CLK</text>
<text x="244.3" y="160.5">Datei:</text>
<text x="251" y="160.5">optional_i2c_device.kicad_sch</text>
</g>
<g font-size="1.8" fill="#840084">
<text x="128.2" y="78.3">Module_RaspberryPi_Pico:RaspberryPi_Pico_W_SMD</text>
<text x="146.2" y="80.9">Raspberry</text>
<text x="156.7" y="80.9">Pi</text>
</g>
<text font-size="1.8" fill="#009600" x="117.3" y="101.2">10k</text>
<g font-size="1.4" fill="#a90000">
<text x="128.4" y="91.2">37</text>
<text x="128.4" y="93.7">30</text>
<text x="174.2" y="91.2">40</text>
<text x="174.2" y="93.7">39</text>
<text x="128.9" y="98.8">1</text>
<text x="128.9" y="101.3">2</text>
<text x="174.2" y="96.3">36</text>
<text x="174.2" y="98.8">35</text>
<text x="128.9" y="103.9">4</text>
<text x="128.9" y="106.4">5</text>
<text x="128.9" y="109">6</text>
<text x="128.9" y="111.5">7</text>
<text x="128.4" y="116.6">10</text>
<text x="128.4" y="119.1">11</text>
<text x="128.9" y="114">9</text>
<text x="174.2" y="114">21</text>
<text x="174.2" y="116.6">22</text>
<text x="174.2" y="119.1">24</text>
<text x="128.4" y="121.7">12</text>
<text x="128.4" y="124.2">14</text>
<text x="174.2" y="121.7">25</text>
<text x="174.2" y="124.2">26</text>
<text x="128.4" y="126.7">15</text>
<text x="128.4" y="129.3">16</text>
<text x="128.4" y="131.8">17</text>
<text x="174.2" y="126.7">27</text>
<text x="174.2" y="129.3">29</text>
<text x="174.2" y="131.8">31</text>
<text x="128.4" y="134.4">19</text>
<text x="128.4" y="136.9">20</text>
<text x="174.2" y="134.4">32</text>
<text x="174.2" y="136.9">34</text>
<text x="128.4" y="149.6">13</text>
<text x="128.9" y="144.5">3</text>
<text x="128.9" y="147.1">8</text>
<text x="128.4" y="152.1">18</text>
<text x="128.4" y="154.7">23</text>
<text x="128.4" y="157.2">28</text>
<text x="128.4" y="159.8">33</text>
<text x="128.4" y="162.3">38</text>
</g>
<g font-size="1.4" fill="#006464">
<text x="133.1" y="92.2">3V3_EN</text>
<text x="133.1" y="94.7">RUN</text>
<text x="167.5" y="92.2">VBUS</text>
<text x="167.8" y="94.7">VSYS</text>
<text x="133.1" y="99.8">GP0</text>
<text x="164.1" y="99.8">ADC_VREF</text>
<text x="165" y="97.3">3V3_OUT</text>
<text x="133.1" y="102.3">GP1</text>
<text x="133.1" y="104.9">GP2</text>
<text x="133.1" y="107.4">GP3</text>
<text x="133.1" y="110">GP4</text>
<text x="133.1" y="112.5">GP5</text>
<text x="133.1" y="115">GP6</text>
<text x="133.1" y="117.6">GP7</text>
<text x="167.5" y="115">GP16</text>
<text x="167.5" y="117.6">GP17</text>
<text x="133.1" y="120.1">GP8</text>
<text x="133.1" y="122.7">GP9</text>
<text x="133.1" y="125.2">GP10</text>
<text x="167.5" y="120.1">GP18</text>
<text x="167.5" y="122.7">GP19</text>
<text x="167.5" y="125.2">GP20</text>
<text x="133.1" y="127.7">GP11</text>
<text x="133.1" y="130.3">GP12</text>
<text x="167.5" y="127.7">GP21</text>
<text x="167.5" y="130.3">GP22</text>
<text x="133.1" y="132.8">GP13</text>
<text x="133.1" y="135.4">GP14</text>
<text x="133.1" y="137.9">GP15</text>
<text x="167.5" y="132.8">GP26</text>
<text x="167.5" y="135.4">GP27</text>
<text x="167.5" y="137.9">GP28</text>
<text x="133.1" y="145.5">GND</text>
<text x="133.1" y="148.1">GND</text>
<text x="133.1" y="150.6">GND</text>
<text x="133.1" y="153.1">GND</text>
<text x="133.1" y="155.7">GND</text>
<text x="133.1" y="158.2">GND</text>
<text x="133.1" y="160.8">AGND</text>
<text x="133.1" y="163.3">GND</text>
</g>
</svg>
